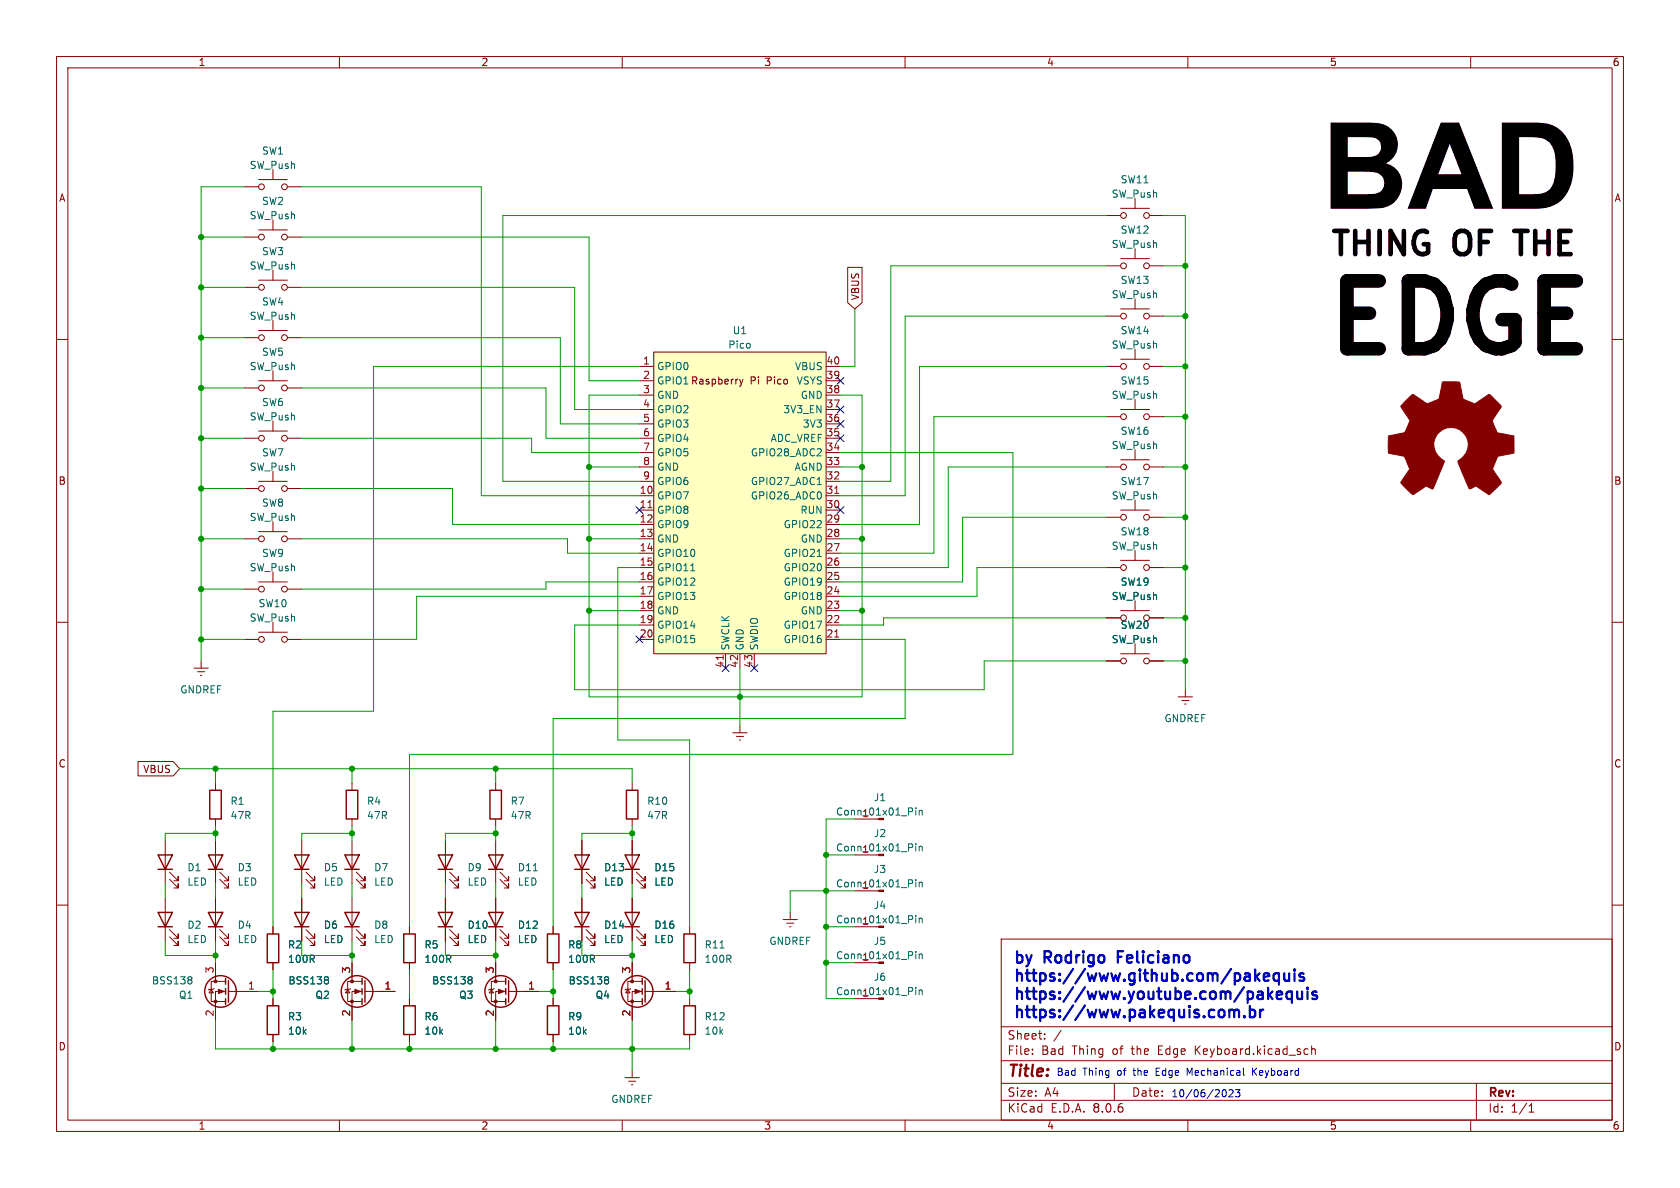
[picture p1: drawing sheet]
<svg xmlns="http://www.w3.org/2000/svg" width="297mm" height="210mm" viewBox="0 0 297 210" stroke-linecap="round" stroke-linejoin="round" font-family="sans-serif">
<g fill="none" stroke="#840000" stroke-width=".18">
<path d="M10 10h277v190h-277zM12 12h273v186h-273zM60 10v2M110 10v2M160 10v2M210 10v2M260 10v2M10 60h2M285 60h2M10 110h2M285 110h2M62.2 138.4v1.3"/>
<path d="M208.3 123.2h2.5M208.9 123.8h1.3M209.4 124.5h.3M209.5 121.9v1.3M10 160h2M29.2 158.8v7.6M62.2 144.8v1.3M62.2 158.8v7.6M78.7 158.8v7.6M87.6 158.8v7.6M151.1 144.8h3.8M151.1 157.5h3.8"/>
<path d="M151.1 151.1h3.8M285 160h2M30 165.6l1.5 1.5v-.7v.7h-.8M30 164.3l1.5 1.6v-.8v.8h-.8M37.3 174.9l.4 .6h-.7zM37.8 174.8l-.1 .1h-.7l-.2 .1M38.1 170.2v3.3M39.9 175.3h-1.8v5M39.9 173.5h-2.6v3.5h2.6M40.4 175.3h5.3M48.3 163.8v1.3M48.3 170.2v1.3"/>
<path d="M63 165.6l1.5 1.5v-.7v.7h-.7M63 164.3l1.5 1.6v-.8v.8h-.7M79.5 165.6l1.5 1.5v-.7v.7h-.7M79.5 164.3l1.5 1.6v-.8v.8h-.7M88.4 165.6l1.5 1.5v-.7v.7h-.7M88.4 164.3l1.5 1.6v-.8v.8h-.7M97.8 163.8v1.3M97.8 170.2v1.3M97.8 176.5v1.3M138.4 162.6h2.6M139.1 163.2h1.2M139.6 163.8h.2"/>
<path d="M139.7 161.3v1.3M151.1 163.8h3.8M151.1 170.2h3.8M151.1 176.5h3.8M177 166h108v32h-108zM60 198v2M97.8 182.9v1.3M110 198v2M160 198v2M177 194.5h108M177 191.5h108M177 187.5h108"/>
<path d="M177 181.5h108M182.5 186.3v.1M182.5 185.5v.1M184.7 183.6v.1M184.7 182.8v.1M187.6 182.1l-1.3 2M197 191.5v3M210 198v2M231.1 185.4l.1 .1M231.2 186.3l-.1 .1M231.9 184.9v1.5M231.9 185.5l.2-.1 .4 .1v.9"/>
<path d="M260 198v2M261 191.5v6.5M270.3 196.6h.9M270.3 195.5l.4-.4v1.5"/>
</g>
<g fill="none" stroke="#840000" stroke-width=".25">
<path d="M61.2 139.7h2v5.1h-2zM27.9 161.3h2.6l-1.3 2.5zM27.9 163.8h2.6M39.9 173v1M39.9 174.8v1M39.9 176.5v1M40.4 173.4v3.8M47.2 165.1h2.1v5.1h-2.1zM61 161.3h2.5l-1.3 2.5zM61 163.8h2.5M77.5 161.3h2.5l-1.3 2.5zM77.5 163.8h2.5"/>
<path d="M86.4 161.3h2.5l-1.3 2.5zM86.4 163.8h2.5M96.8 177.8h2v5.1h-2zM96.8 165.1h2v5.1h-2z"/>
<circle cx="39" cy="175.3" r="2.79"/>
</g>
<g fill="#840000" stroke="#840000" stroke-width=".18">
<path d="M38.6 174.9l1 .4-1 .3z"/>
<circle cx="38.1" cy="177" r=".25"/>
<circle cx="38.1" cy="173.5" r=".25"/>
</g>
<g fill="none" stroke="#006464" stroke-width=".18">
<path d="M161.9 142.8v.1M161.9 143.2v.9M161.9 149.2v.1M161.9 149.6v.8M161.9 155.5v.1M161.9 155.9v.9M162.5 143.2v.9M162.5 149.6v.8M162.5 155.9v.9M162.5 143.4l.2-.2 .3 .1v.8M162.5 149.7l.2-.1 .3 .1v.7M162.5 156.1l.2-.2 .3 .1v.8"/>
<path d="M33.7 172.7l.2 .2-.2 .3 .2 .1v.4l-.2 .2M161.9 161.9v.1M161.9 162.3v.8M161.9 168.2v.1M161.9 168.6v.9M161.9 174.6v.1M161.9 175v.8M162.5 162.3v.8M162.5 168.6v.9M162.5 175v.8M162.5 162.4l.2-.1 .3 .1v.7M162.5 168.8l.2-.2 .3 .1v.8"/>
<path d="M162.5 175.1l.2-.1 .3 .1v.7"/>
</g>
<path d="M115.6 62.2h30.4v53.4h-30.4z" fill="#ffffc2"/>
<g fill="none" stroke="#840000" stroke-width=".18">
<path d="M43.2 33h2.5M45.7 31.8h5.1M48.3 30v1.8M48.3 38.9v1.7M50.8 33h2.5M195.6 38.1h2.5M198.1 36.8h5.1M200.7 35.1v1.7M203.2 38.1h2.5M43.2 59.7h2.5M43.2 50.8h2.5M43.2 41.9h2.5"/>
<path d="M45.7 58.4h5.1M45.7 49.5h5.1M45.7 40.6h5.1M48.3 47.8v1.7M48.3 56.6v1.8M50.8 59.7h2.5M50.8 50.8h2.5M50.8 41.9h2.5M149.9 47.3h2.5v6.2l-1.3 1.1-1.2-1.1zM195.6 55.9h2.5M195.6 47h2.5M198.1 54.6h5.1"/>
<path d="M198.1 45.7h5.1M200.7 43.9v1.8M200.7 52.8v1.8M203.2 55.9h2.5M203.2 47h2.5M43.2 77.5h2.5M43.2 68.6h2.5M45.7 67.3h5.1M45.7 76.2h5.1M48.3 65.5v1.8M48.3 74.4v1.8M50.8 77.5h2.5"/>
<path d="M50.8 68.6h2.5M113 64.8h2.6M113 67.3h2.6M113 69.9h2.6M113 77.5h2.6M113 74.9h2.6M113 72.4h2.6M115.6 62.2h30.4v53.4h-30.4zM130.7 67l.4 .9M131.1 67.9l-.4 .4M131.4 67l-.3 .9M146 64.8h2.6"/>
<path d="M146 67.3h2.6M146 69.9h2.6M146 77.5h2.6M146 74.9h2.6M146 72.4h2.6M195.6 64.8h2.5M195.6 73.7h2.5M198.1 72.4h5.1M198.1 63.5h5.1M200.7 61.7v1.8M200.7 70.6v1.8M200.7 79.5v1.8"/>
<path d="M203.2 64.8h2.5M203.2 73.7h2.5M43.2 95.3h2.5M43.2 86.4h2.5M45.7 85.1h5.1M45.7 94h5.1M48.3 83.3v1.8M48.3 92.2v1.8M50.8 95.3h2.5M50.8 86.4h2.5M113 87.6h2.6M113 90.2h2.6"/>
<path d="M113 92.7h2.6M113 95.3h2.6M113 97.8h2.6M113 85.1h2.6M113 82.6h2.6M113 80h2.6M146 87.6h2.6M146 90.2h2.6M146 92.7h2.6M146 95.3h2.6M146 97.8h2.6M146 85.1h2.6"/>
<path d="M146 82.6h2.6M146 80h2.6M195.6 82.6h2.5M195.6 91.4h2.5M198.1 90.2h5.1M198.1 99.1h5.1M198.1 81.3h5.1M200.7 88.4v1.8M200.7 97.3v1.8M203.2 82.6h2.5M203.2 91.4h2.5M34.3 118.1h2.5"/>
<path d="M34.9 118.7h1.3M35.4 119.4h.3M35.6 116.8v1.3M43.2 113h2.5M43.2 104.1h2.5M45.7 102.9h5.1M45.7 111.8h5.1M48.3 101.1v1.8M48.3 110v1.8M50.8 113h2.5M50.8 104.1h2.5M113 100.3h2.6"/>
<path d="M113 102.9h2.6M113 105.4h2.6M113 108h2.6M113 110.5h2.6M113 113h2.6M128.3 115.6v2.5M130.8 115.6v2.5M133.3 115.6v2.5M146 100.3h2.6M146 102.9h2.6M146 105.4h2.6M146 108h2.6"/>
<path d="M146 110.5h2.6M146 113h2.6M195.6 100.3h2.5M195.6 116.8h2.5M195.6 109.2h2.5M198.1 108h5.1M198.1 115.6h5.1M200.7 106.2v1.8M200.7 113.8v1.8M203.2 100.3h2.5M203.2 116.8h2.5M203.2 109.2h2.5"/>
<path d="M24.4 134.6h6.2l1.1 1.3-1.1 1.3h-6.2zM38.1 138.4v1.3M87.6 138.4v1.3M111.8 138.4v1.3M129.5 129.5h2.6M130.2 130.2h1.2M130.7 130.8h.2M130.8 128.3v1.2M29.2 148.6v7.6M30 155.4l1.5 1.6v-.8v.8h-.8M30 154.2l1.5 1.5v-.8v.8h-.8M38.1 144.8v1.3"/>
<path d="M38.1 148.6v7.6M38.1 158.8v7.6M38.9 155.4l1.5 1.6v-.8v.8h-.8M38.9 154.2l1.5 1.5v-.8v.8h-.8M53.3 148.6v7.6M53.3 158.8v7.6M54.1 155.4l1.5 1.6v-.8v.8h-.7M54.1 154.2l1.5 1.5v-.8v.8h-.7M62.2 148.6v7.6M63 155.4l1.5 1.6v-.8v.8h-.7M63 154.2l1.5 1.5v-.8v.8h-.7M78.7 148.6v7.6"/>
<path d="M78.7 158.8v2.5M79.5 155.4l1.5 1.6v-.8v.8h-.7M79.5 154.2l1.5 1.5v-.8v.8h-.7M87.6 144.8v1.3M87.6 148.6v7.6M87.6 158.8v2.5M88.4 155.4l1.5 1.6v-.8v.8h-.7M88.4 154.2l1.5 1.5v-.8v.8h-.7M102.9 148.6v7.6M102.9 158.8v7.6M103.6 155.4l1.6 1.6v-.8v.8h-.8M103.6 154.2l1.6 1.5v-.8v.8h-.8"/>
<path d="M111.8 144.8v1.3M111.8 148.6v7.6M111.8 158.8v7.6M112.5 155.4l1.5 1.6v-.8v.8h-.7M112.5 154.2l1.5 1.5v-.8v.8h-.7M38.9 165.6l1.5 1.5v-.7v.7h-.8M38.9 164.3l1.5 1.6v-.8v.8h-.8M48.3 163.8v1.3M48.3 170.2v1.3M48.3 176.5v1.3M54.1 165.6l1.5 1.5v-.7v.7h-.7M54.1 164.3l1.5 1.6v-.8v.8h-.7"/>
<path d="M61.5 174.9l.3 .6h-.7zM62 174.8l-.2 .1h-.7l-.1 .1M62.2 170.2v3.3M64 175.3h-1.8v5M64 173.5h-2.5v3.5h2.5M64.5 175.3h5.3M72.4 163.8v1.3M72.4 170.2v1.3M72.4 176.5v1.3M78.7 163.8v2.6M86.9 174.9l.3 .6h-.7zM87.4 174.8l-.2 .1h-.7l-.1 .1"/>
<path d="M87.6 163.8v2.6M87.6 170.2v3.3M89.4 175.3h-1.8v5M89.4 173.5h-2.5v3.5h2.5M89.9 175.3h5.3M97.8 163.8v1.3M97.8 170.2v1.3M97.8 176.5v1.3M103.6 165.6l1.6 1.5v-.7v.7h-.8M103.6 164.3l1.6 1.6v-.8v.8h-.8M111 174.9l.4 .6h-.8zM111.5 174.8l-.1 .1h-.8l-.1 .1"/>
<path d="M111.8 170.2v3.3M112.5 165.6l1.5 1.5v-.7v.7h-.7M112.5 164.3l1.5 1.6v-.8v.8h-.7M113.5 175.3h-1.7v5M113.5 173.5h-2.5v3.5h2.5M114 175.3h5.4M121.9 163.8v1.3M121.9 170.2v1.3M121.9 176.5v1.3M48.3 182.9v1.3M72.4 182.9v1.3M97.8 182.9v1.3"/>
<path d="M110.5 190.5h2.5M111.1 191.1h1.3M111.6 191.8h.3M111.8 189.2v1.3M121.9 182.9v1.3"/>
<circle cx="46.2" cy="33" r=".51"/>
<circle cx="50.3" cy="33" r=".51"/>
<circle cx="198.6" cy="38.1" r=".51"/>
<circle cx="202.7" cy="38.1" r=".51"/>
<circle cx="46.2" cy="50.8" r=".51"/>
<circle cx="46.2" cy="59.7" r=".51"/>
<circle cx="46.2" cy="41.9" r=".51"/>
<circle cx="50.3" cy="50.8" r=".51"/>
<circle cx="50.3" cy="41.9" r=".51"/>
<circle cx="50.3" cy="59.7" r=".51"/>
<circle cx="198.6" cy="55.9" r=".51"/>
<circle cx="198.6" cy="47" r=".51"/>
<circle cx="202.7" cy="55.9" r=".51"/>
<circle cx="202.7" cy="47" r=".51"/>
<circle cx="46.2" cy="77.5" r=".51"/>
<circle cx="46.2" cy="68.6" r=".51"/>
<circle cx="50.3" cy="68.6" r=".51"/>
<circle cx="50.3" cy="77.5" r=".51"/>
<circle cx="198.6" cy="73.7" r=".51"/>
<circle cx="198.6" cy="64.8" r=".51"/>
<circle cx="202.7" cy="73.7" r=".51"/>
<circle cx="202.7" cy="64.8" r=".51"/>
<circle cx="46.2" cy="95.3" r=".51"/>
<circle cx="46.2" cy="86.4" r=".51"/>
<circle cx="50.3" cy="95.3" r=".51"/>
<circle cx="50.3" cy="86.4" r=".51"/>
<circle cx="198.6" cy="82.6" r=".51"/>
<circle cx="198.6" cy="91.4" r=".51"/>
<circle cx="202.7" cy="82.6" r=".51"/>
<circle cx="202.7" cy="91.4" r=".51"/>
<circle cx="46.2" cy="104.1" r=".51"/>
<circle cx="46.2" cy="113" r=".51"/>
<circle cx="50.3" cy="104.1" r=".51"/>
<circle cx="50.3" cy="113" r=".51"/>
<circle cx="198.6" cy="116.8" r=".51"/>
<circle cx="198.6" cy="109.2" r=".51"/>
<circle cx="198.6" cy="100.3" r=".51"/>
<circle cx="202.7" cy="116.8" r=".51"/>
<circle cx="202.7" cy="100.3" r=".51"/>
<circle cx="202.7" cy="109.2" r=".51"/>
</g>
<path d="M114.5 89.8h.8M147.6 87.2h.7M127.9 115.9v.7M147.6 112.6h.7" fill="none" stroke="#a90000" stroke-width=".18"/>
<path d="M144.5 98.4h.7M144.5 85.7h.7M122.1 100.9h.7M94.3 153.9h.7M57.8 172.7l.3 .2-.3 .3 .2 .1 .1 .4-.3 .2M83.2 172.7l.3 .2-.3 .3 .2 .1 .1 .4-.3 .2M107.4 172.7l.2 .2-.2 .3 .1 .1 .1 .4-.2 .2M127.3 167.6h.7" fill="none" stroke="#006464" stroke-width=".18"/>
<g fill="none" stroke="#840000" stroke-width=".25">
<path d="M37.1 139.7h2v5.1h-2zM86.6 139.7h2v5.1h-2zM110.7 139.7h2.1v5.1h-2.1zM27.9 151.1h2.6l-1.3 2.6zM27.9 153.7h2.6M36.8 151.1h2.6l-1.3 2.6zM36.8 153.7h2.6M52.1 151.1h2.5l-1.3 2.6zM52.1 153.7h2.5M61 151.1h2.5l-1.3 2.6zM61 153.7h2.5M77.5 151.1h2.5l-1.3 2.6z"/>
<path d="M77.5 153.7h2.5M86.4 151.1h2.5l-1.3 2.6zM86.4 153.7h2.5M101.6 151.1h2.5l-1.2 2.6zM101.6 153.7h2.5M110.5 151.1h2.5l-1.2 2.6zM110.5 153.7h2.5M36.8 161.3h2.6l-1.3 2.5zM36.8 163.8h2.6M47.2 177.8h2.1v5.1h-2.1zM52.1 161.3h2.5l-1.3 2.5zM52.1 163.8h2.5"/>
<path d="M64 173v1M64 174.8v1M64 176.5v1M64.5 173.4v3.8M71.4 177.8h2v5.1h-2zM71.4 165.1h2v5.1h-2zM89.4 173v1M89.4 174.8v1M89.4 176.5v1M89.9 173.4v3.8M101.6 161.3h2.5l-1.2 2.5zM101.6 163.8h2.5"/>
<path d="M110.5 161.3h2.5l-1.2 2.5zM110.5 163.8h2.5M113.5 173v1M113.5 174.8v1M113.5 176.5v1M114 173.4v3.8M120.9 177.8h2v5.1h-2zM120.9 165.1h2v5.1h-2z"/>
<circle cx="63.1" cy="175.3" r="2.79"/>
<circle cx="88.5" cy="175.3" r="2.79"/>
<circle cx="112.6" cy="175.3" r="2.79"/>
</g>
<g fill="#840000" stroke="#840000" stroke-width=".18">
<path d="M248.3 71.1l1.5-1.4 2.4 1.6a4.7 4.7 0 0 0 2.2-.8l.6-3h2.9a.92 .92 0 0 1 .3 1l.5 2 2 .9 2.5-1.7a.97 .97 0 0 1 .8 .7l1.4 1.5-1.5 2.3-.1 .2 .3 .7 .6 1.4 2.9 .6 .1 3-2.9 .5-.9 2.3 1.5 2.4-1.5 1.6a.81 .81 0 0 1-.7 .5l-2.3-1.5-1.2 .5-2-4.8a3.1 3.1 0 0 0 1.8-3.5 3.1 3.1 0 0 0-3-2.5 3.1 3.1 0 0 0-3 2.4 3.1 3.1 0 0 0 1.7 3.4l.2 .2-2.1 4.8-1.1-.4a3.5 3.5 0 0 0-1.6 .9l-.8 .6-2.1-2.1a.93 .93 0 0 1 .4-.9l1.1-1.6-.9-2.1a3.7 3.7 0 0 0-1.9-.5l-.9-.3v-2.8a.87 .87 0 0 1 .9-.3l1.9-.4 .7-1.4a.82 .82 0 0 0 0-1.2l-1.4-2.1z"/>
<path d="M112.3 174.9l1 .4-1 .3z"/>
<path d="M62.7 174.9l1.1 .4-1.1 .3z"/>
<path d="M88.1 174.9l1.1 .4-1.1 .3z"/>
<circle cx="111.8" cy="177" r=".25"/>
<circle cx="111.8" cy="173.5" r=".25"/>
<circle cx="62.2" cy="177" r=".25"/>
<circle cx="62.2" cy="173.5" r=".25"/>
<circle cx="87.6" cy="177" r=".25"/>
<circle cx="87.6" cy="173.5" r=".25"/>
</g>
<g fill="none" stroke="#0000c2" stroke-width=".4">
<path d="M197.6 169.1h.7M198.6 168.2h-1v2M218.5 178.5l.5 .1v.2v1M220 179.6l.1 .1-.1 .1M220 179.6l-.1 .1 .1 .1M220 179.6v.2M221 178.6l.5-.1 .4 .4v.5l-.2 .3-.2 .1-.5-.1M221 177.8v2M222.8 178.5v1.3M223.3 178.5a.51 .51 0 0 0-.5 .4M224.3 172.1l.1 .4-1 .2M226.1 172.1v2"/>
<path d="M226.1 172.1h-.6l-.4 .3v.6l.2 .3 .2 .1 .6-.1M227 172.1l.1 1.2a.54 .54 0 0 0 .8-.1M227.9 172.1v1.3M228.4 175.3v2M228.4 175.4l-.6-.1-.4 .4v.5l.2 .3 .2 .1 .6-.1M228.9 171.4v.2M228.9 172.1v1.3M228.9 171.4l-.1 .1 .1 .1M228.9 171.4l.1 .1-.1 .1M229.3 175.3l.1 1.2a.54 .54 0 0 0 .8-.1M230.2 175.3v1.3M230.5 172.1h-.5l-.3 .2 .1 .3 .7 .2 .1 .2-.1 .3-.2 .1-.6-.1"/>
<path d="M231.1 174.6v.2M231.1 175.3v1.3M231.1 174.6l-.1 .1 .1 .1M231.1 174.6l.1 .1-.1 .1M232.8 175.4l-.5-.1-.3 .3 .1 .2 .7 .2 .1 .2-.1 .3-.2 .1-.6-.1"/>
</g>
<path d="M210.3 189.7l-.4-.9v1.3M216.4 192.6a.68 .68 0 0 1 .4 .7 .68 .68 0 0 1-.4 .6M217.3 192.7l.5-.1 .2 .4-.8 .9h.8M218.4 192.6h.8l-.4 .5 .3 .1v.6l-.1 .1-.6-.1M219.9 190l.1 .1M221.4 188.8v1.3M221.6 189.4l.6 .7M222.2 188.8l-.8 .7" fill="none" stroke="#0000c2" stroke-width=".18"/>
<g fill="none" stroke="#009600" stroke-width=".18">
<path d="M43.2 33h-7.6v83.8M53.3 33h31.8v54.6h27.9M195.6 38.1h-106.7v47h24.1M205.7 38.1h3.8v83.8M35.6 59.7h7.6M35.6 50.8h7.6M35.6 41.9h7.6M53.3 41.9h50.8v25.4h8.9M53.3 50.8h48.3v21.6h11.4M53.3 59.7h45.8v15.2h13.9M151.1 54.6v10.2h-2.5M195.6 55.9h-35.6v31.7h-11.4"/>
<path d="M195.6 47h-38.1v38.1h-8.9M205.7 55.9h3.8M205.7 47h3.8M35.6 77.5h7.6M35.6 68.6h7.6M53.3 77.5h40.7v2.5h19M53.3 68.6h43.2v8.9h16.5M113 64.8h-47v60.9h-17.7v38.1M113 69.9h-8.9v53.3h48.3v-53.3h-3.8M195.6 73.7h-30.5v24.1h-16.5M195.6 64.8h-33v27.9h-14M205.7 73.7h3.8"/>
<path d="M205.7 64.8h3.8M35.6 95.3h7.6M35.6 86.4h7.6M53.3 95.3h47v2.5h12.7M53.3 86.4h26.7v6.3h33M104.1 82.6h8.9M104.1 95.3h8.9M148.6 82.6h3.8M148.6 80h30.5v53.4h-106.7v30.4M148.6 95.3h3.8M195.6 82.6h-28v17.7h-19M195.6 91.4h-25.4v11.5h-21.6"/>
<path d="M205.7 82.6h3.8M205.7 91.4h3.8M35.6 113h7.6M35.6 104.1h7.6M104.1 108h8.9M113 100.3h-3.8v30.5h12.7v33M113 105.4h-39.3v7.6h-20.4M113 102.9h-16.5v1.2h-43.2M113 110.5h-11.4v11.4h72.4v-5.1h21.6M130.8 118.1v10.2M148.6 113h11.4v14h-62.2v36.8M148.6 108h3.8"/>
<path d="M195.6 100.3h-22.9v5.1h-24.1M195.6 109.2h-39.4v1.3h-7.6M205.7 100.3h3.8M205.7 109.2h3.8M205.7 116.8h3.8M31.7 135.9h80.1v2.5M38.1 135.9v2.5M62.2 135.9v2.5M87.6 135.9v2.5M29.2 156.2v2.6M38.1 147.3h-8.9v1.3M38.1 146.1v2.5"/>
<path d="M38.1 156.2v2.6M53.3 156.2v2.6M62.2 147.3h-8.9v1.3M62.2 146.1v2.5M62.2 156.2v2.6M78.7 156.2v2.6M87.6 147.3h-8.9v1.3M87.6 146.1v2.5M87.6 156.2v2.6M102.9 156.2v2.6M111.8 147.3h-8.9v1.3M111.8 146.1v2.5"/>
<path d="M111.8 156.2v2.6M146 151.1h5.1M151.1 144.8h-5.1v31.7h5.1M151.1 157.5h-11.4v3.8M29.2 166.4v2.5h8.9M38.1 166.4v3.8M45.7 175.3h2.6M48.3 171.5v5M53.3 166.4v2.5h8.9M62.2 166.4v3.8M72.4 171.5v5M78.7 166.4v2.5h8.9"/>
<path d="M87.6 166.4v3.8M95.2 175.3h2.6M97.8 171.5v5M102.9 166.4v2.5h8.9M111.8 166.4v3.8M119.4 175.3h2.5M121.9 171.5v5M146 163.8h5.1M146 170.2h5.1M38.1 180.3v5.1h83.8v-1.2M48.3 184.2v1.2M62.2 180.3v5.1"/>
<path d="M72.4 184.2v1.2M87.6 180.3v5.1M97.8 184.2v1.2M111.8 180.3v8.9"/>
</g>
<g fill="none" stroke="#000084" stroke-width=".18">
<path d="M148 74.3l1.2 1.2M148 66.7l1.2 1.2M148 76.9l1.2 1.2M148 71.8l1.2 1.2M149.2 74.3l-1.2 1.2M149.2 66.7l-1.2 1.2M149.2 76.9l-1.2 1.2M149.2 71.8l-1.2 1.2M112.4 89.6l1.2 1.2M113.6 89.6l-1.2 1.2M148 89.6l1.2 1.2M149.2 89.6l-1.2 1.2"/>
<path d="M112.4 112.4l1.2 1.2M113.6 112.4l-1.2 1.2M127.7 117.5l1.2 1.2M128.9 117.5l-1.2 1.2M132.7 117.5l1.3 1.2M134 117.5l-1.3 1.2"/>
</g>
<g fill="#009600" stroke="#009600" stroke-width=".18">
<circle cx="152.4" cy="82.6" r=".46"/>
<circle cx="209.5" cy="116.8" r=".46"/>
<circle cx="152.4" cy="95.3" r=".46"/>
<circle cx="152.4" cy="108" r=".46"/>
<circle cx="146" cy="163.8" r=".46"/>
<circle cx="146" cy="151.1" r=".46"/>
<circle cx="111.8" cy="168.9" r=".46"/>
<circle cx="111.8" cy="147.3" r=".46"/>
<circle cx="97.8" cy="175.3" r=".46"/>
<circle cx="87.6" cy="168.9" r=".46"/>
<circle cx="87.6" cy="147.3" r=".46"/>
<circle cx="111.8" cy="185.4" r=".46"/>
<circle cx="87.6" cy="185.4" r=".46"/>
<circle cx="97.8" cy="185.4" r=".46"/>
<circle cx="209.5" cy="91.4" r=".46"/>
<circle cx="209.5" cy="109.2" r=".46"/>
<circle cx="209.5" cy="100.3" r=".46"/>
<circle cx="209.5" cy="82.6" r=".46"/>
<circle cx="209.5" cy="73.7" r=".46"/>
<circle cx="209.5" cy="64.8" r=".46"/>
<circle cx="209.5" cy="55.9" r=".46"/>
<circle cx="209.5" cy="47" r=".46"/>
<circle cx="130.8" cy="123.2" r=".46"/>
<circle cx="146" cy="157.5" r=".46"/>
<circle cx="146" cy="170.2" r=".46"/>
<circle cx="121.9" cy="175.3" r=".46"/>
<circle cx="38.1" cy="147.3" r=".46"/>
<circle cx="38.1" cy="168.9" r=".46"/>
<circle cx="38.1" cy="135.9" r=".46"/>
<circle cx="62.2" cy="147.3" r=".46"/>
<circle cx="35.6" cy="50.8" r=".46"/>
<circle cx="35.6" cy="59.7" r=".46"/>
<circle cx="35.6" cy="41.9" r=".46"/>
<circle cx="104.1" cy="82.6" r=".46"/>
<circle cx="35.6" cy="68.6" r=".46"/>
<circle cx="35.6" cy="77.5" r=".46"/>
<circle cx="35.6" cy="104.1" r=".46"/>
<circle cx="35.6" cy="86.4" r=".46"/>
<circle cx="35.6" cy="95.3" r=".46"/>
<circle cx="104.1" cy="108" r=".46"/>
<circle cx="35.6" cy="113" r=".46"/>
<circle cx="104.1" cy="95.3" r=".46"/>
<circle cx="62.2" cy="168.9" r=".46"/>
<circle cx="72.4" cy="185.4" r=".46"/>
<circle cx="48.3" cy="175.3" r=".46"/>
<circle cx="62.2" cy="185.4" r=".46"/>
<circle cx="48.3" cy="185.4" r=".46"/>
<circle cx="62.2" cy="135.9" r=".46"/>
<circle cx="87.6" cy="135.9" r=".46"/>
</g>
<text font-size="20.9" x="233.7" y="39.5">BAD</text>
<text font-size="16.7" x="233.7" y="63.3">EDGE</text>
<g font-size="5.7">
<text x="234.9" y="45.5">THING</text>
<text x="257.5" y="45.5">OF</text>
<text x="270.1" y="45.5">THE</text>
</g>
<g font-size="2.8" fill="#0000c2">
<text x="179.1" y="170.4">by</text>
<text x="179.1" y="173.7">https://www.github.com/pakequis</text>
<text x="184.7" y="170.4">Rodrigo</text>
<text x="198.5" y="170.4">Feliciano</text>
<text x="179.1" y="176.9">https://www.youtube.com/pakequis</text>
<text x="179.1" y="180.1">https://www.pakequis.com.br</text>
</g>
<text font-size="2.8" fill="#840000" x="178" y="190.9">Title:</text>
<g font-size="2.1" fill="#840000">
<text x="178" y="184">Sheet:</text>
<text x="178" y="186.7">File:</text>
<text x="184.1" y="186.7">Bad</text>
<text x="189.6" y="186.7">Thing</text>
<text x="196.8" y="186.7">of</text>
<text x="200.3" y="186.7">the</text>
<text x="205.1" y="186.7">Edge</text>
<text x="211.8" y="186.7">Keyboard.kicad_sch</text>
<text x="178" y="196.9">KiCad</text>
<text x="178" y="194.1">Size:</text>
<text x="184.7" y="194.1">A4</text>
<text x="185.7" y="196.9">E.D.A.</text>
<text x="193.3" y="196.9">8.0.6</text>
<text x="200" y="194.1">Date:</text>
<text x="263" y="194.3">Rev:</text>
<text x="263" y="196.9">Id:</text>
<text x="267.1" y="196.9">1/1</text>
</g>
<g font-size="1.8" fill="#840000">
<text x="35" y="11.9">1</text>
<text x="85" y="11.9">2</text>
<text x="135" y="11.9">3</text>
<text x="185" y="11.9">4</text>
<text x="235" y="11.9">5</text>
<text x="285" y="11.9">6</text>
<text x="10.3" y="35.9">A</text>
<text x="285.3" y="35.9">A</text>
<text x="152.1" y="53.2" transform="rotate(-90 152.1 53.2)">VBUS</text>
<text x="132.6" y="68.2">Pi</text>
<text x="135.7" y="68.2">Pico</text>
<text x="10.3" y="85.9">B</text>
<text x="285.3" y="85.9">B</text>
<text x="10.3" y="135.9">C</text>
<text x="25.2" y="136.8">VBUS</text>
<text x="285.3" y="135.9">C</text>
<text x="10.3" y="185.9">D</text>
<text x="285.3" y="185.9">D</text>
<text x="35" y="199.9">1</text>
<text x="85" y="199.9">2</text>
<text x="135" y="199.9">3</text>
<text x="185" y="199.9">4</text>
<text x="235" y="199.9">5</text>
<text x="285" y="199.9">6</text>
</g>
<g font-size="1.8" fill="#006464">
<text x="46.2" y="27.5">SW1</text>
<text x="44" y="30.1">SW_Push</text>
<text x="196.4" y="35.2">SW_Push</text>
<text x="198" y="32.6">SW11</text>
<text x="44" y="39">SW_Push</text>
<text x="46.2" y="36.4">SW2</text>
<text x="198" y="41.5">SW12</text>
<text x="44" y="47.9">SW_Push</text>
<text x="46.2" y="45.3">SW3</text>
<text x="196.4" y="44">SW_Push</text>
<text x="196.4" y="52.9">SW_Push</text>
<text x="198" y="50.4">SW13</text>
<text x="44" y="56.7">SW_Push</text>
<text x="46.2" y="54.2">SW4</text>
<text x="129.4" y="59.3">U1</text>
<text x="198" y="59.3">SW14</text>
<text x="44" y="65.6">SW_Push</text>
<text x="46.2" y="63.1">SW5</text>
<text x="116.1" y="65.6">GPIO0</text>
<text x="128.7" y="61.8">Pico</text>
<text x="140.4" y="65.6">VBUS</text>
<text x="196.4" y="61.8">SW_Push</text>
<text x="46.2" y="72">SW6</text>
<text x="116.1" y="68.2">GPIO1 Raspberry</text>
<text x="116.1" y="70.7">GND</text>
<text x="140.7" y="68.2">VSYS</text>
<text x="141.5" y="70.7">GND</text>
<text x="196.4" y="70.7">SW_Push</text>
<text x="198" y="68.2">SW15</text>
<text x="44" y="74.5">SW_Push</text>
<text x="116.1" y="73.3">GPIO2</text>
<text x="116.1" y="75.8">GPIO3</text>
<text x="138.4" y="73.3">3V3_EN</text>
<text x="141.8" y="75.8">3V3</text>
<text x="198" y="77.1">SW16</text>
<text x="44" y="83.4">SW_Push</text>
<text x="46.2" y="80.9">SW7</text>
<text x="116.1" y="78.3">GPIO4</text>
<text x="116.1" y="80.9">GPIO5</text>
<text x="116.1" y="83.4">GND</text>
<text x="132.6" y="80.9">GPIO28_ADC2</text>
<text x="136.1" y="78.3">ADC_VREF</text>
<text x="140.4" y="83.4">AGND</text>
<text x="196.4" y="79.6">SW_Push</text>
<text x="46.2" y="89.8">SW8</text>
<text x="116.1" y="88.5">GPIO7</text>
<text x="116.1" y="86">GPIO6</text>
<text x="132.6" y="88.5">GPIO26_ADC0</text>
<text x="132.6" y="86">GPIO27_ADC1</text>
<text x="196.4" y="88.5">SW_Push</text>
<text x="198" y="86">SW17</text>
<text x="44" y="92.3">SW_Push</text>
<text x="116.1" y="91">GPIO8</text>
<text x="116.1" y="93.6">GPIO9</text>
<text x="138.4" y="93.6">GPIO22</text>
<text x="141.4" y="91">RUN</text>
<text x="198" y="94.8">SW18</text>
<text x="44" y="101.2">SW_Push</text>
<text x="46.2" y="98.7">SW9</text>
<text x="116.1" y="96.1">GND</text>
<text x="116.1" y="98.7">GPIO10</text>
<text x="116.1" y="101.2">GPIO11</text>
<text x="138.4" y="101.2">GPIO20</text>
<text x="138.4" y="98.7">GPIO21</text>
<text x="141.5" y="96.1">GND</text>
<text x="196.4" y="97.4">SW_Push</text>
<text x="45.6" y="107.5">SW10</text>
<text x="116.1" y="103.7">GPIO12</text>
<text x="116.1" y="106.3">GPIO13</text>
<text x="138.4" y="106.3">GPIO18</text>
<text x="138.4" y="103.7">GPIO19</text>
<text x="196.4" y="106.3">SW_Push</text>
<text x="198" y="103.7">SW19</text>
<text x="44" y="110.1">SW_Push</text>
<text x="116.1" y="108.8">GND</text>
<text x="116.1" y="111.4">GPIO14</text>
<text x="116.1" y="113.9">GPIO15</text>
<text x="138.4" y="113.9">GPIO16</text>
<text x="138.4" y="111.4">GPIO17</text>
<text x="141.5" y="108.8">GND</text>
<text x="196.4" y="113.9">SW_Push</text>
<text x="198" y="111.4">SW20</text>
<text x="129.1" y="115.1" transform="rotate(-90 129.1 115.1)">SWCLK</text>
<text x="131.7" y="115.1" transform="rotate(-90 131.7 115.1)">GND</text>
<text x="134.2" y="115.1" transform="rotate(-90 134.2 115.1)">SWDIO</text>
<text x="31.8" y="122.8">GNDREF</text>
<text x="205.8" y="127.9">GNDREF</text>
<text x="40.6" y="142.5">R1</text>
<text x="64.8" y="142.5">R4</text>
<text x="90.2" y="142.5">R7</text>
<text x="114.3" y="142.5">R10</text>
<text x="154.4" y="141.8">J1</text>
<text x="40.6" y="145">47R</text>
<text x="64.8" y="145">47R</text>
<text x="90.2" y="145">47R</text>
<text x="114.3" y="145">47R</text>
<text x="147.7" y="144.4">Conn_01x01_Pin</text>
<text x="152.3" y="144.5">1</text>
<text x="154.4" y="148.2">J2</text>
<text x="33" y="154.2">D1</text>
<text x="41.9" y="154.2">D3</text>
<text x="57.2" y="154.2">D5</text>
<text x="66" y="154.2">D7</text>
<text x="82.6" y="154.2">D9</text>
<text x="91.4" y="154.2">D11</text>
<text x="106.7" y="154.2">D13</text>
<text x="115.6" y="154.2">D15</text>
<text x="147.7" y="150.7">Conn_01x01_Pin</text>
<text x="152.3" y="150.9">1</text>
<text x="154.4" y="154.5">J3</text>
<text x="33" y="156.8">LED</text>
<text x="41.9" y="156.8">LED</text>
<text x="57.2" y="156.8">LED</text>
<text x="66" y="156.8">LED</text>
<text x="82.6" y="156.8">LED</text>
<text x="91.4" y="156.8">LED</text>
<text x="106.7" y="156.8">LED</text>
<text x="115.6" y="156.8">LED</text>
<text x="147.7" y="157.1">Conn_01x01_Pin</text>
<text x="152.3" y="157.2">1</text>
<text x="154.4" y="160.9">J4</text>
<text x="33" y="164.4">D2</text>
<text x="33" y="166.9">LED</text>
<text x="41.9" y="164.4">D4</text>
<text x="41.9" y="166.9">LED</text>
<text x="50.8" y="167.9">R2</text>
<text x="57.2" y="164.4">D6</text>
<text x="57.2" y="166.9">LED</text>
<text x="66" y="164.4">D8</text>
<text x="66" y="166.9">LED</text>
<text x="74.9" y="167.9">R5</text>
<text x="82.6" y="166.9">LED</text>
<text x="82.6" y="164.4">D10</text>
<text x="91.4" y="166.9">LED</text>
<text x="91.4" y="164.4">D12</text>
<text x="100.3" y="167.9">R8</text>
<text x="106.7" y="166.9">LED</text>
<text x="106.7" y="164.4">D14</text>
<text x="115.6" y="166.9">LED</text>
<text x="115.6" y="164.4">D16</text>
<text x="124.5" y="167.9">R11</text>
<text x="135.9" y="167.2">GNDREF</text>
<text x="147.7" y="163.4">Conn_01x01_Pin</text>
<text x="152.3" y="163.6">1</text>
<text x="154.4" y="167.2">J5</text>
<text x="50.8" y="170.4">100R</text>
<text x="74.9" y="170.4">100R</text>
<text x="100.3" y="170.4">100R</text>
<text x="124.5" y="170.4">100R</text>
<text x="147.7" y="169.8">Conn_01x01_Pin</text>
<text x="152.3" y="169.9">1</text>
<text x="154.4" y="173.6">J6</text>
<text x="26.8" y="174.2">BSS138</text>
<text x="31.5" y="176.8">Q1</text>
<text x="50.9" y="174.2">BSS138</text>
<text x="55.7" y="176.8">Q2</text>
<text x="76.3" y="174.2">BSS138</text>
<text x="81.1" y="176.8">Q3</text>
<text x="100.4" y="174.2">BSS138</text>
<text x="105.2" y="176.8">Q4</text>
<text x="147.7" y="176.1">Conn_01x01_Pin</text>
<text x="152.3" y="176.3">1</text>
<text x="50.8" y="180.6">R3</text>
<text x="50.8" y="183.1">10k</text>
<text x="74.9" y="180.6">R6</text>
<text x="74.9" y="183.1">10k</text>
<text x="100.3" y="180.6">R9</text>
<text x="100.3" y="183.1">10k</text>
<text x="124.5" y="183.1">10k</text>
<text x="124.5" y="180.6">R12</text>
<text x="108" y="195.2">GNDREF</text>
</g>
<g font-size="1.8" fill="#a90000">
<text x="113.6" y="64.5">1</text>
<text x="146" y="64.5">40</text>
<text x="113.6" y="67.1">2</text>
<text x="113.6" y="69.6">3</text>
<text x="146" y="69.6">38</text>
<text x="146" y="67.1">39</text>
<text x="113.6" y="72.1">4</text>
<text x="113.6" y="74.7">5</text>
<text x="113.6" y="77.2">6</text>
<text x="146" y="77.2">35</text>
<text x="146" y="74.7">36</text>
<text x="146" y="72.1">37</text>
<text x="113.6" y="79.8">7</text>
<text x="113.6" y="82.3">8</text>
<text x="146" y="82.3">33</text>
<text x="146" y="79.8">34</text>
<text x="113" y="87.4">10</text>
<text x="113" y="89.9">11</text>
<text x="113.6" y="84.8">9</text>
<text x="146" y="89.9">30</text>
<text x="146" y="87.4">31</text>
<text x="146" y="84.8">32</text>
<text x="113" y="92.5">12</text>
<text x="113" y="95">13</text>
<text x="146" y="95">28</text>
<text x="146" y="92.5">29</text>
<text x="113" y="97.5">14</text>
<text x="113" y="100.1">15</text>
<text x="146" y="100.1">26</text>
<text x="146" y="97.5">27</text>
<text x="113" y="102.6">16</text>
<text x="113" y="105.2">17</text>
<text x="113" y="107.7">18</text>
<text x="146" y="107.7">23</text>
<text x="146" y="105.2">24</text>
<text x="146" y="102.6">25</text>
<text x="113" y="110.2">19</text>
<text x="113" y="112.8">20</text>
<text x="146" y="112.8">21</text>
<text x="146" y="110.2">22</text>
<text x="128" y="118.2" transform="rotate(-90 128 118.2)">41</text>
<text x="130.6" y="118.2" transform="rotate(-90 130.6 118.2)">42</text>
<text x="133.1" y="118.2" transform="rotate(-90 133.1 118.2)">43</text>
<text x="37.8" y="172.2" transform="rotate(-90 37.8 172.2)">3</text>
<text x="62" y="172.2" transform="rotate(-90 62 172.2)">3</text>
<text x="87.4" y="172.2" transform="rotate(-90 87.4 172.2)">3</text>
<text x="111.5" y="172.2" transform="rotate(-90 111.5 172.2)">3</text>
<text x="37.8" y="179.8" transform="rotate(-90 37.8 179.8)">2</text>
<text x="43.7" y="175">1</text>
<text x="62" y="179.8" transform="rotate(-90 62 179.8)">2</text>
<text x="67.9" y="175">1</text>
<text x="87.4" y="179.8" transform="rotate(-90 87.4 179.8)">2</text>
<text x="93.3" y="175">1</text>
<text x="111.5" y="179.8" transform="rotate(-90 111.5 179.8)">2</text>
<text x="117.4" y="175">1</text>
</g>
<g font-size="1.8" fill="#0000c2">
<text x="186.7" y="190.2">Bad</text>
<text x="191.4" y="190.2">Thing</text>
<text x="197.6" y="190.2">of</text>
<text x="200.7" y="190.2">the</text>
<text x="204.8" y="190.2">Edge</text>
<text x="210.5" y="190.2">Mechanical</text>
<text x="222.3" y="190.2">Keyboard</text>
<text x="207" y="194.1">10/06/2023</text>
</g>
</svg>
